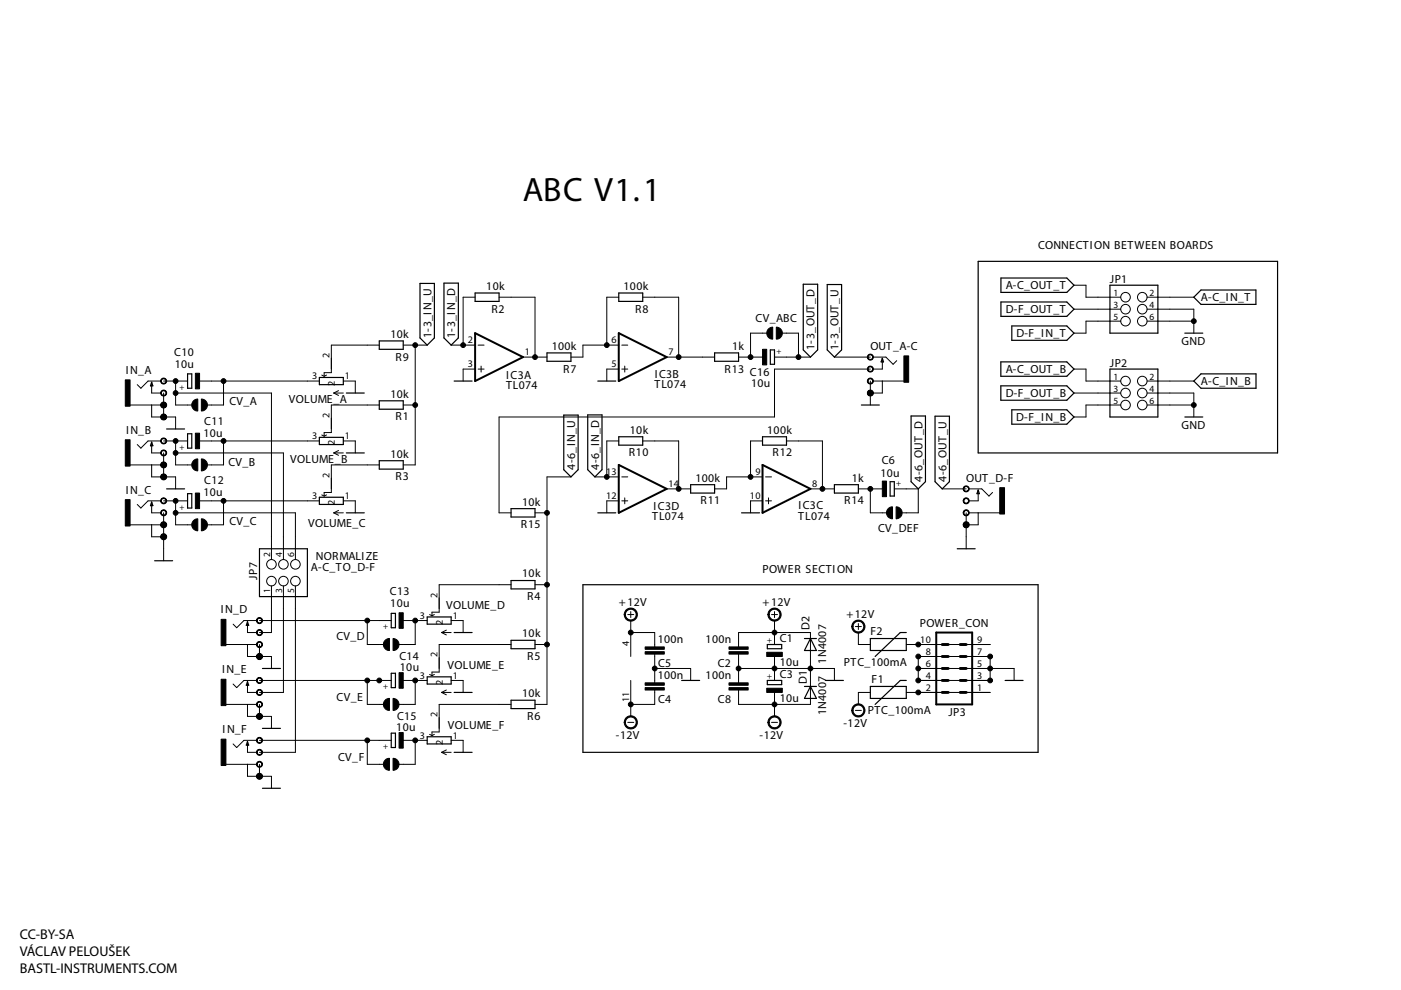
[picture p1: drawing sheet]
<svg xmlns="http://www.w3.org/2000/svg" width="297mm" height="210mm" viewBox="0 0 297 210" stroke-linecap="round" stroke-linejoin="round" font-family="sans-serif">
<!-- layer: Vrstva 1 -->
<g fill="none" stroke="#000" stroke-width=".25">
<path d="M207.4 55.4h63.5v40.6h-63.5zM212.2 58.9h14l1.5 1.6-1.5 1.5h-14zM39.8 79.3h.9v3h-.9zM80.4 72.3h5.1v1.8h-5.1zM89 60.1h3.1v11.5l-1.5 1.6-1.6-1.6zM94.1 60h3.1v11.6l-1.5 1.6-1.6-1.6zM100.7 62.1h5.1v1.8h-5.1zM116 74.8h5.1v1.8h-5.1zM131.2 62.1h5.1v1.8h-5.1zM151.5 74.8h5.1v1.8h-5.1zM163.3 74.2h.9v3h-.9zM170.3 60.3h3.1v13.9l-1.6 1.5-1.5-1.5z"/>
<path d="M175.4 60.3h3v13.9l-1.5 1.5-1.5-1.5zM187.1 76l.2 .7h-.5zM212.2 76.7h14l1.5 1.6-1.5 1.5h-14zM212.2 64h14l1.5 1.6-1.5 1.5h-14zM214.5 69.1h11.7l1.5 1.5-1.5 1.6h-11.7zM235.3 60.5h10.2v10.1h-10.2zM235.3 78.3h10.2v10.1h-10.2zM251.2 70.6h3.8M253.1 63l1.5-1.5h11.7v3h-11.7zM32.2 81l.2 .8h-.5zM32.2 93.7l.2 .8h-.5zM35.3 91h3.8"/>
<path d="M39.8 92h.9v3h-.9zM67.7 80h5.1v1.6h-5.1zM67.7 92.7h5.1v1.6h-5.1zM73.4 96h3.8M73.4 83.3h3.8M80.4 85h5.1v1.8h-5.1zM80.4 97.7h5.1v1.8h-5.1zM96.3 80.8h3.8M119.5 88h3.1v11.6l-1.5 1.5-1.6-1.5zM124.6 88h3v11.6l-1.5 1.5-1.5-1.5zM126.7 80.8h3.9M131.2 92.6h5.1v1.8h-5.1z"/>
<path d="M161.7 92.6h5.1v1.8h-5.1zM182.6 85.9h3.8M193.2 88.2h3v13.9l-1.5 1.6-1.5-1.6zM198.2 88.2h3.1v13.9l-1.5 1.6-1.6-1.6zM212.2 81.8h14l1.5 1.5-1.5 1.6h-14zM214.5 86.9h11.7l1.5 1.5-1.5 1.5h-11.7zM251.2 88.4h3.8M253.1 80.8l1.5-1.5h11.7v3h-11.7zM32.2 106.4l.2 .8h-.5zM32.8 118.9h3.8M35.3 103.7h3.8M39.8 104.7h.9v3h-.9z"/>
<path d="M55 116.4h10.2v10.1h-10.2zM67.7 105.4h5.1v1.6h-5.1zM73.4 108.7h3.8M108.4 107.8h5v1.8h-5zM126.7 108.7h3.9M146.4 102.8h5.1v1.7h-5.1zM157.2 108.7h3.8M176.9 102.8h5.1v1.7h-5.1zM188.7 102.1h.9v3.1h-.9zM202.9 116.4h3.9M207.4 103.9l.2 .8h-.5zM52.5 131.8l.2 .8h-.5z"/>
<path d="M83 130h.8v3.1h-.8zM90.6 130.8h5.1v1.5h-5.1zM96.3 134.1h3.8M108.4 135.8h5v1.7h-5zM108.4 123.1h5v1.8h-5zM123.6 124h96.5v35.5h-96.5zM162.7 136.7h3v.8h-3zM170.6 135.4h2.5M171.8 135.4l1.3 2.5h-2.5zM184.5 135.4h7.7v2.5h-7.7zM192.2 134.1h-1.3l-5.4 5.1M52.5 144.5l.2 .8h-.5z"/>
<path d="M52.5 157.2l.2 .8h-.5zM55.6 141.7h3.9M55.6 154.4h3.9M83 142.7h.8v3.1h-.8zM83 155.4h.8v3.1h-.8zM90.6 143.5h5.1v1.5h-5.1zM90.6 156.2h5.1v1.5h-5.1zM96.3 159.5h3.8M96.3 146.8h3.8M108.4 148.5h5v1.7h-5zM144.5 144.3h3.8M162.7 144.3h3v.9h-3z"/>
<path d="M170.6 145.5h2.5M171.8 145.5l1.3 2.6h-2.5zM175 144.3h3.8M184.5 145.5h7.7v2.6h-7.7zM192.2 144.3h-1.3l-5.4 5.1M213.1 144.3h3.8M55.6 167.1h3.9"/>
</g>
<g fill="none" stroke="#000" stroke-width=".21">
<path d="M68.2 79.5l.5 .3M69.2 79.5l-.5 .3M80.4 73.2h-10.1v5.8h-1.6v.8M85.5 73.2h5.1M88 73.2v25.4h-2.5M95.7 73.2h5M100.7 63h-2.5v10.2M100.7 78.3h-2.5v2.5M101.4 73.2h1.2M101.4 78.3h1.2M102 77.6v1.3M105.8 63h7.6v12.7"/>
<path d="M110.9 75.7h5.1M131.2 73.2h-7.6v2.5h-2.5M131.2 63h-2.5v10.2M131.2 78.3h-2.5v2.5M131.8 73.2h1.3M131.8 78.3h1.3M132.5 77.6v1.3M136.3 63h7.6v12.7M141.4 75.7h10.1M156.6 75.7h5.1M162.6 70.6h-3.5v5.1M162.9 69.8l.9-.4v2.5a1.27 1.27 0 0 1-1.1-.7 1.27 1.27 0 0 1 .2-1.4z"/>
<path d="M164.2 75.7h7.6M164.6 69.4a1.27 1.27 0 0 1 1.3 1.2 1.27 1.27 0 0 1-1.3 1.3zM165.9 70.6h3.4v5.1M176.9 75.7h7.6M184.1 75.3a.64 .64 0 0 1 1 .1 .64 .64 0 0 1-.4 .9 .64 .64 0 0 1-.8-.6h.1a.5 .5 0 0 1 .8-.4 .5 .5 0 0 1 .1 .8 .5 .5 0 0 1-.8-.2l-.1-.2h-.1zM184.1 77.8a.64 .64 0 0 1 1 .1 .64 .64 0 0 1-.4 1 .64 .64 0 0 1-.8-.6h.1a.5 .5 0 0 1 .8-.4 .5 .5 0 0 1 .1 .8 .5 .5 0 0 1-.8-.3l-.1-.1h-.1zM184.5 78.3h-20.3v10.1h-58.4v20.3h2.6M185.1 75.7h2.7l1.6 1.5 .7-.7M187.1 76v2.3h-2M227.7 78.3h2.6v2.5h7.3M227.7 60.5h2.6v2.5h7.3M227.7 65.6h9.9"/>
<path d="M237.6 68.1h-7.3v2.5h-2.6M243.2 63h9.9M243.2 65.6h9.9v5M243.2 68.1h9.9M27.6 85.9h6.5M27.6 98.6h6.5M32.2 81v2.3h1.9M32.2 85.9v2.5h1.9M32.2 93.7v2.3h1.9M32.2 98.6v2.5h1.9M34.1 80.8h-2.7l-1.5 1.5-.8-.7M34.1 93.5h-2.7l-1.5 1.5-.8-.7"/>
<path d="M34.2 80.4a.64 .64 0 0 1 1 .1 .64 .64 0 0 1-.3 .9 .64 .64 0 0 1-.8-.6h.1a.5 .5 0 0 1 .7-.4 .5 .5 0 0 1 .1 .8 .5 .5 0 0 1-.8-.2v-.2h-.1zM34.2 82.9a.64 .64 0 0 1 1 .1 .64 .64 0 0 1-.3 1 .64 .64 0 0 1-.8-.7h.1a.5 .5 0 0 1 .7-.4 .5 .5 0 0 1 .1 .9 .5 .5 0 0 1-.8-.3v-.2h-.1zM34.2 85.4a.64 .64 0 0 1 1 .2 .64 .64 0 0 1-.3 .9 .64 .64 0 0 1-.8-.6h.1a.49 .49 0 0 1 .7-.4 .49 .49 0 0 1 .1 .8 .49 .49 0 0 1-.8-.3l-.1-.1zM34.2 88a.64 .64 0 0 1 1 .1 .64 .64 0 0 1-.3 .9 .64 .64 0 0 1-.8-.6h.1a.49 .49 0 0 1 .7-.4 .49 .49 0 0 1 .1 .8 .49 .49 0 0 1-.8-.2l-.1-.2zM34.2 93a.64 .64 0 0 1 1 .1 .64 .64 0 0 1-.3 1 .64 .64 0 0 1-.8-.6h.1a.49 .49 0 0 1 .7-.4 .49 .49 0 0 1 .1 .8 .49 .49 0 0 1-.8-.2l-.1-.2zM34.2 95.6a.64 .64 0 0 1 1 .1 .64 .64 0 0 1-.3 .9 .64 .64 0 0 1-.8-.6h.1a.49 .49 0 0 1 .7-.4 .49 .49 0 0 1 .1 .8 .49 .49 0 0 1-.8-.2l-.1-.2zM34.2 98.1a.64 .64 0 0 1 1 .1 .64 .64 0 0 1-.3 1 .64 .64 0 0 1-.8-.6h.1a.49 .49 0 0 1 .7-.4 .49 .49 0 0 1 .1 .8 .49 .49 0 0 1-.8-.3l-.1-.1zM34.7 80.8h5.1M34.7 83.3v5.1h2.5v2.6M34.7 93.5h5.1M34.7 96v5.1h2.5v2.6M37.2 83.3h20.4v35.3"/>
<path d="M37.2 80.8v5.1h3.5M37.2 93.5v5.1h3.5M37.2 96h22.9v22.6M41 85l.9-.4v2.5a1.27 1.27 0 0 1-1.1-.7 1.27 1.27 0 0 1 .2-1.4zM41 97.7l.5-.3 .4-.1v2.5a1.27 1.27 0 0 1-1.1-.7 1.27 1.27 0 0 1 .2-1.4zM42.3 80.8h25.4M42.3 93.5h25.4M42.7 84.6a1.27 1.27 0 0 1 1.3 1.3 1.27 1.27 0 0 1-1.3 1.2zM42.7 97.3a1.27 1.27 0 0 1 1.3 1.3 1.27 1.27 0 0 1-1.3 1.2zM47.4 80.8v5.1h-3.4M47.4 93.5v5.1h-3.4M68.2 92.2l.5 .3"/>
<path d="M69.2 92.2l-.5 .3M70.8 83.3h2M70.8 96h2M70.8 83.3l1 .5M70.8 96l1 .5M71.8 82.8l-1 .5M71.8 95.5l-1 .5M72.8 80.8h2.5v2.5M72.8 93.5h2.5v2.5M80.4 85.9h-10.1v5.8h-1.6v.8M80.4 98.6h-10.1v5.8h-1.6v.8M85.5 85.9h2.5"/>
<path d="M131.2 93.5h-2.5v7.6M136.3 93.5h7.6v10.2M161.7 93.5h-2.6v7.6M166.8 93.5h7.6v10.2M184.1 80.4a.64 .64 0 0 1 1 .1 .64 .64 0 0 1-.4 .9 .64 .64 0 0 1-.8-.6h.1a.5 .5 0 0 1 .8-.4 .5 .5 0 0 1 .1 .8 .5 .5 0 0 1-.8-.2l-.1-.2h-.1zM184.1 82.9a.64 .64 0 0 1 1 .1 .64 .64 0 0 1-.4 1 .64 .64 0 0 1-.8-.7h.1a.5 .5 0 0 1 .8-.4 .5 .5 0 0 1 .1 .9 .5 .5 0 0 1-.8-.3l-.1-.2h-.1zM184.5 80.8v5.1M185.1 80.8h6.5M187.1 80.8v2.5h-1.9M227.7 83.3h9.9M237.6 85.9h-7.3v2.5h-2.6M243.2 80.8h9.9"/>
<path d="M243.2 83.3h9.9v5.1M243.2 85.9h9.9M27.6 111.3h6.5M32.2 106.4v2.3h1.9M32.2 111.3v2.5h1.9M34.1 106.2h-2.7l-1.5 1.5-.8-.7M34.2 100.7a.64 .64 0 0 1 1 .1 .64 .64 0 0 1-.3 .9 .64 .64 0 0 1-.8-.6h.1a.49 .49 0 0 1 .7-.4 .49 .49 0 0 1 .1 .8 .49 .49 0 0 1-.8-.2l-.1-.2zM34.2 105.7a.64 .64 0 0 1 1 .1 .64 .64 0 0 1-.3 1 .64 .64 0 0 1-.8-.6h.1a.49 .49 0 0 1 .7-.4 .49 .49 0 0 1 .1 .8 .49 .49 0 0 1-.8-.2l-.1-.2zM34.2 108.3a.64 .64 0 0 1 1 .1 .64 .64 0 0 1-.3 .9 .64 .64 0 0 1-.8-.6h.1a.5 .5 0 0 1 .7-.4 .5 .5 0 0 1 .1 .8 .5 .5 0 0 1-.8-.2l-.1-.2zM34.2 110.8a.64 .64 0 0 1 1 .1 .64 .64 0 0 1-.3 1 .64 .64 0 0 1-.8-.6h.1a.5 .5 0 0 1 .7-.4 .5 .5 0 0 1 .1 .8 .5 .5 0 0 1-.8-.3l-.1-.1zM34.2 113.4a.64 .64 0 0 1 1 .1 .64 .64 0 0 1-.3 .9 .64 .64 0 0 1-.8-.6h.1a.5 .5 0 0 1 .7-.4 .5 .5 0 0 1 .1 .8 .5 .5 0 0 1-.8-.2l-.1-.2zM34.7 106.2h5.1"/>
<path d="M34.7 108.7v10.2M37.2 108.7h25.4v9.9M37.2 106.2v5.1h3.5M41 110.4l.5-.3 .4-.1v2.5a1.27 1.27 0 0 1-1.1-.7 1.27 1.27 0 0 1 .2-1.4zM42.3 106.2h25.4M42.7 110a1.27 1.27 0 0 1 1.3 1.3 1.27 1.27 0 0 1-1.3 1.2zM47.4 106.2v5.1h-3.4M68.2 104.9l.5 .3M69.2 104.9l-.5 .3M70.8 108.7h2M70.8 108.7l1 .5M71.8 108.2l-1 .5"/>
<path d="M72.8 106.2h2.5v2.5M113.4 108.7h2.6M121.1 101.1h-5.1v48.3h-2.6M126.1 101.1h5.1M131.2 106.2h-2.5v2.5M131.8 101.1h1.3M131.8 106.2h1.3M132.5 105.6v1.2M141.4 103.7h5M161.7 101.1h-7.6v2.6h-2.6M161.7 106.2h-2.6v2.5M162.3 101.1h1.3"/>
<path d="M162.3 106.2h1.3M162.9 105.6v1.2M171.8 103.7h5.1M182 103.7h5.1M184.5 103.7v5h3.5M188.3 107.9l.5-.4h.4v2.5a1.27 1.27 0 0 1-1.1-.7 1.27 1.27 0 0 1 .2-1.4zM189.6 103.7h5.1v5h-3.4M190 107.5a1.27 1.27 0 0 1 1.3 1.2 1.27 1.27 0 0 1-1.3 1.3zM199.8 103.7h5.1M204.4 103.2a.64 .64 0 0 1 1 .1 .64 .64 0 0 1-.3 .9 .64 .64 0 0 1-.9-.5h.2a.49 .49 0 0 1 .7-.5 .49 .49 0 0 1 .1 .9 .49 .49 0 0 1-.8-.3l-.2-.1zM204.4 105.7a.64 .64 0 0 1 1 .1 .64 .64 0 0 1-.3 1 .64 .64 0 0 1-.9-.6h.2a.49 .49 0 0 1 .7-.4 .49 .49 0 0 1 .1 .8 .49 .49 0 0 1-.8-.2l-.2-.2zM204.4 108.3a.64 .64 0 0 1 1 0 .64 .64 0 0 1-.3 1 .64 .64 0 0 1-.9-.6h.2a.5 .5 0 0 1 .7-.4 .5 .5 0 0 1 .1 .8 .5 .5 0 0 1-.8-.2l-.2-.2z"/>
<path d="M204.4 110.8a.64 .64 0 0 1 1 .1 .64 .64 0 0 1-.3 .9 .64 .64 0 0 1-.9-.5h.2a.5 .5 0 0 1 .7-.4 .5 .5 0 0 1 .1 .8 .5 .5 0 0 1-.8-.3l-.2-.1zM204.9 108.7v7.7M205.4 108.7h6.6M205.4 103.7h2.8l1.5 1.5 .7-.8M207.4 103.9v2.3h-2M207.4 108.7v2.6h-1.9M47.9 136.7h6.5M52.5 131.8v2.3h1.9M52.5 136.7v2.5h1.9M54.4 131.6h-2.7l-1.5 1.5-.8-.8M54.5 131.1a.64 .64 0 0 1 1.1 .2 .64 .64 0 0 1-.4 .9 .64 .64 0 0 1-.8-.6h.1a.5 .5 0 0 1 .7-.4 .5 .5 0 0 1 .1 .8 .5 .5 0 0 1-.8-.2v-.2h-.1zM54.5 133.7a.64 .64 0 0 1 1.1 .1 .64 .64 0 0 1-.4 .9 .64 .64 0 0 1-.8-.6h.1a.5 .5 0 0 1 .7-.4 .5 .5 0 0 1 .1 .8 .5 .5 0 0 1-.8-.2v-.2h-.1z"/>
<path d="M54.5 136.2a.64 .64 0 0 1 1.1 .1 .64 .64 0 0 1-.4 1 .64 .64 0 0 1-.8-.6h.1a.5 .5 0 0 1 .7-.4 .5 .5 0 0 1 .1 .8 .5 .5 0 0 1-.8-.3v-.1h-.1zM54.5 138.8a.64 .64 0 0 1 1.1 .1 .64 .64 0 0 1-.4 .9 .64 .64 0 0 1-.8-.6h.1a.5 .5 0 0 1 .7-.4 .5 .5 0 0 1 .1 .8 .5 .5 0 0 1-.8-.2v-.2h-.1zM55 131.6h28M55 136.7v2.5h2.6v2.5M57.6 124.2v9.9h-2.6M60.1 124.2v22.6h-5.1M62.6 124.2v35.3h-7.6M77.9 131.6v5.1h3.4M81.6 135.8l.5-.3 .5-.1v2.5a1.26 1.26 0 0 1-1.2-.7 1.26 1.26 0 0 1 .2-1.4zM83.3 135.4a1.27 1.27 0 0 1 1.3 1.3 1.27 1.27 0 0 1-1.3 1.2zM85.5 131.6h5.1M88 131.6v5.1h-3.4"/>
<path d="M91.1 130.3l.5 .3M92.1 130.3l-.5 .3M93.6 134.1l1 .5M93.6 134.1h2.1M94.6 133.6l-1 .5M95.7 131.6h2.5v2.5M108.4 136.7h-15.3v5.8h-1.5v.8M108.4 124h-15.3v5.8h-1.5v.8M113.4 136.7h2.6M113.4 124h2.6M132.7 129.3a1.4 1.4 0 0 1 2.2 .3 1.4 1.4 0 0 1-.8 2.1 1.4 1.4 0 0 1-1.8-1.4h.3a1.15 1.15 0 0 1 1.6-1.1 1.15 1.15 0 0 1 .3 2 1.15 1.15 0 0 1-1.9-.6v-.3h-.3zM133.1 130.3h1.3"/>
<path d="M133.7 129.7v1.2M133.7 131.6v7.6M133.7 134.1h5.1v3.1M138.8 138.7v6.1M156.6 137.2v-3.1h15.2v15.3h-15.2v-3.1M156.6 138.7v6.1M163.2 129.3a1.4 1.4 0 0 1 2.2 .3 1.4 1.4 0 0 1-.8 2.1 1.4 1.4 0 0 1-1.8-1.4h.3a1.15 1.15 0 0 1 1.6-1.1 1.15 1.15 0 0 1 .3 2 1.15 1.15 0 0 1-1.9-.6v-.3h-.3zM163.6 130.3h1.2M164.2 129.7v1.2M164.2 131.6v5.1M164.2 139.2v5.1M181 131.9a1.4 1.4 0 0 1 2.2 .2 1.4 1.4 0 0 1-.8 2.1 1.4 1.4 0 0 1-1.8-1.4h.2a1.15 1.15 0 0 1 1.7-1 1.15 1.15 0 0 1 .2 1.9 1.15 1.15 0 0 1-1.8-.6l-.1-.3h-.2z"/>
<path d="M181.4 132.8h1.2M182 132.2v1.3M182 134.1v2.6h2.5M192.2 136.7h17.7M194.7 139.2h15.2v5.1h-15.2zM47.9 149.4h6.5M52.5 144.5v2.3h1.9M52.5 149.4v2.5h1.9M52.5 157.2v2.3h1.9M54.4 144.3h-2.7l-1.5 1.5-.8-.8M54.4 157h-2.7l-1.5 1.5-.8-.8M54.5 143.8a.64 .64 0 0 1 1.1 .2 .64 .64 0 0 1-.4 .9 .64 .64 0 0 1-.8-.6h.1a.5 .5 0 0 1 .7-.4 .5 .5 0 0 1 .1 .8 .5 .5 0 0 1-.8-.2v-.2h-.1z"/>
<path d="M54.5 146.4a.64 .64 0 0 1 1.1 .1 .64 .64 0 0 1-.4 .9 .64 .64 0 0 1-.8-.6h.1a.5 .5 0 0 1 .7-.4 .5 .5 0 0 1 .1 .8 .5 .5 0 0 1-.8-.2v-.2h-.1zM54.5 148.9a.64 .64 0 0 1 1.1 .1 .64 .64 0 0 1-.4 1 .64 .64 0 0 1-.8-.6h.1a.5 .5 0 0 1 .7-.4 .5 .5 0 0 1 .1 .8 .5 .5 0 0 1-.8-.3v-.1h-.1zM54.5 151.5a.64 .64 0 0 1 1.1 .1 .64 .64 0 0 1-.4 .9 .64 .64 0 0 1-.8-.6h.1a.49 .49 0 0 1 .7-.4 .49 .49 0 0 1 .1 .8 .49 .49 0 0 1-.8-.2l-.1-.2zM54.5 156.5a.64 .64 0 0 1 1.1 .2 .64 .64 0 0 1-.4 .9 .64 .64 0 0 1-.8-.6h.1a.49 .49 0 0 1 .7-.4 .49 .49 0 0 1 .1 .8 .49 .49 0 0 1-.8-.3l-.1-.1zM54.5 159.1a.64 .64 0 0 1 1.1 .1 .64 .64 0 0 1-.4 .9 .64 .64 0 0 1-.8-.6h.1a.49 .49 0 0 1 .7-.4 .49 .49 0 0 1 .1 .8 .49 .49 0 0 1-.8-.2l-.1-.2zM55 144.3h28M55 149.4v2.5h2.6v2.5M55 157h28M77.9 144.3v5.1h3.4M77.9 157v5.1h3.4M81.6 148.5l.5-.3 .5-.1v2.5a1.26 1.26 0 0 1-1.2-.7 1.26 1.26 0 0 1 .2-1.4zM83.3 148.1a1.27 1.27 0 0 1 1.3 1.3 1.27 1.27 0 0 1-1.3 1.2z"/>
<path d="M85.5 144.3h5.1M85.5 157h5.1M88 144.3v5.1h-3.4M88 157v5.1h-3.4M91.1 143l.5 .3M91.1 155.7l.5 .3M92.1 143l-.5 .3M92.1 155.7l-.5 .3M93.6 146.8l1 .5M93.6 159.5l1 .5M93.6 146.8h2.1M93.6 159.5h2.1"/>
<path d="M94.6 146.3l-1 .5M94.6 159l-1 .5M95.7 144.3h2.5v2.5M95.7 157h2.5v2.5M108.4 149.4h-15.3v5.8h-1.5v.8M132.7 152.2a1.4 1.4 0 0 1 2.2 .2 1.4 1.4 0 0 1-.8 2.1 1.4 1.4 0 0 1-1.8-1.3h.3a1.15 1.15 0 0 1 1.6-1.1 1.15 1.15 0 0 1 .3 1.9 1.15 1.15 0 0 1-1.9-.5v-.3h-.3zM133.1 153.2h1.3M133.7 144.3v7.6M138.8 141.7h7.6v2.6M138.8 146.3v3.1h-5.1M156.6 141.7h20.3v2.6M163.2 152.2a1.4 1.4 0 0 1 2.2 .2 1.4 1.4 0 0 1-.8 2.1 1.4 1.4 0 0 1-1.8-1.3h.3a1.15 1.15 0 0 1 1.6-1.1 1.15 1.15 0 0 1 .3 1.9 1.15 1.15 0 0 1-1.9-.5v-.3h-.3z"/>
<path d="M163.6 153.2h1.2M164.2 146.8v5.1M181 149.7a1.39 1.39 0 0 1 2.2 .2 1.39 1.39 0 0 1-.8 2.1 1.39 1.39 0 0 1-1.8-1.4h.2a1.15 1.15 0 0 1 1.7-1 1.15 1.15 0 0 1 .2 1.9 1.15 1.15 0 0 1-1.8-.6l-.1-.3h-.2zM181.4 150.6h1.2M184.5 146.8h-2.5v2.6M192.2 146.8h17.7M194.7 141.7h20.3v2.6M47.9 162.1h6.5M52.5 162.1v2.5h1.9M54.5 161.6a.64 .64 0 0 1 1.1 .1 .64 .64 0 0 1-.4 1 .64 .64 0 0 1-.8-.6h.1a.49 .49 0 0 1 .7-.5 .49 .49 0 0 1 .1 .9 .49 .49 0 0 1-.8-.3l-.1-.1zM54.5 164.1a.64 .64 0 0 1 1.1 .1 .64 .64 0 0 1-.4 1 .64 .64 0 0 1-.8-.6h.1a.49 .49 0 0 1 .7-.4 .49 .49 0 0 1 .1 .8 .49 .49 0 0 1-.8-.2l-.1-.2zM55 162.1v2.5h2.6v2.5"/>
<path d="M81.6 161.2l.5-.4h.5v2.5a1.26 1.26 0 0 1-1.2-.7 1.26 1.26 0 0 1 .2-1.4zM83.3 160.8a1.27 1.27 0 0 1 1.3 1.3 1.27 1.27 0 0 1-1.3 1.2z"/>
<circle cx="88" cy="73.2" r=".51"/>
<circle cx="98.2" cy="73.2" r=".51"/>
<circle cx="113.4" cy="75.7" r=".51"/>
<circle cx="128.7" cy="73.2" r=".51"/>
<circle cx="143.9" cy="75.7" r=".51"/>
<circle cx="159.1" cy="75.7" r=".51"/>
<circle cx="169.3" cy="75.7" r=".51"/>
<circle cx="238.6" cy="65.6" r="1.02"/>
<circle cx="238.6" cy="63" r="1.02"/>
<circle cx="238.6" cy="68.1" r="1.02"/>
<circle cx="242.2" cy="65.6" r="1.02"/>
<circle cx="242.2" cy="68.1" r="1.02"/>
<circle cx="242.2" cy="63" r="1.02"/>
<circle cx="253.1" cy="68.1" r=".51"/>
<circle cx="34.7" cy="98.6" r=".51"/>
<circle cx="34.7" cy="88.4" r=".51"/>
<circle cx="34.7" cy="85.9" r=".51"/>
<circle cx="37.2" cy="96" r=".51"/>
<circle cx="37.2" cy="93.5" r=".51"/>
<circle cx="37.2" cy="80.8" r=".51"/>
<circle cx="37.2" cy="83.3" r=".51"/>
<circle cx="47.4" cy="93.5" r=".51"/>
<circle cx="47.4" cy="80.8" r=".51"/>
<circle cx="88" cy="85.9" r=".51"/>
<circle cx="184.5" cy="83.3" r=".51"/>
<circle cx="238.6" cy="80.8" r="1.02"/>
<circle cx="238.6" cy="85.9" r="1.02"/>
<circle cx="238.6" cy="83.3" r="1.02"/>
<circle cx="242.2" cy="85.9" r="1.02"/>
<circle cx="242.2" cy="80.8" r="1.02"/>
<circle cx="242.2" cy="83.3" r="1.02"/>
<circle cx="253.1" cy="85.9" r=".51"/>
<circle cx="34.7" cy="113.8" r=".51"/>
<circle cx="34.7" cy="101.1" r=".51"/>
<circle cx="34.7" cy="111.3" r=".51"/>
<circle cx="37.2" cy="106.2" r=".51"/>
<circle cx="37.2" cy="108.7" r=".51"/>
<circle cx="47.4" cy="106.2" r=".51"/>
<circle cx="57.6" cy="119.7" r="1.02"/>
<circle cx="60.1" cy="119.7" r="1.02"/>
<circle cx="62.6" cy="119.7" r="1.02"/>
<circle cx="116" cy="108.7" r=".51"/>
<circle cx="128.7" cy="101.1" r=".51"/>
<circle cx="143.9" cy="103.7" r=".51"/>
<circle cx="159.1" cy="101.1" r=".51"/>
<circle cx="174.4" cy="103.7" r=".51"/>
<circle cx="184.5" cy="103.7" r=".51"/>
<circle cx="204.9" cy="111.3" r=".51"/>
<circle cx="55" cy="139.2" r=".51"/>
<circle cx="57.6" cy="123.2" r="1.02"/>
<circle cx="60.1" cy="123.2" r="1.02"/>
<circle cx="62.6" cy="123.2" r="1.02"/>
<circle cx="77.9" cy="131.6" r=".51"/>
<circle cx="88" cy="131.6" r=".51"/>
<circle cx="116" cy="124" r=".51"/>
<circle cx="116" cy="136.7" r=".51"/>
<circle cx="133.7" cy="134.1" r=".51"/>
<circle cx="164.2" cy="134.1" r=".51"/>
<circle cx="194.7" cy="139.2" r=".51"/>
<circle cx="194.7" cy="136.7" r=".51"/>
<circle cx="209.9" cy="139.2" r=".51"/>
<circle cx="55" cy="151.9" r=".51"/>
<circle cx="77.9" cy="144.3" r=".51"/>
<circle cx="77.9" cy="157" r=".51"/>
<circle cx="80.4" cy="144.3" r=".51"/>
<circle cx="88" cy="144.3" r=".51"/>
<circle cx="88" cy="157" r=".51"/>
<circle cx="133.7" cy="149.4" r=".51"/>
<circle cx="138.8" cy="141.7" r=".51"/>
<circle cx="156.6" cy="141.7" r=".51"/>
<circle cx="164.2" cy="141.7" r=".51"/>
<circle cx="164.2" cy="149.4" r=".51"/>
<circle cx="171.8" cy="141.7" r=".51"/>
<circle cx="194.7" cy="144.3" r=".51"/>
<circle cx="194.7" cy="141.7" r=".51"/>
<circle cx="194.7" cy="146.8" r=".51"/>
<circle cx="209.9" cy="144.3" r=".51"/>
<circle cx="209.9" cy="141.7" r=".51"/>
<circle cx="55" cy="164.6" r=".51"/>
</g>
<g fill="#000" stroke="#000" stroke-width=".21">
<path d="M41.4 79.1h.9v3.3h-.9zM161.7 74.1h.9v3.3h-.9zM191.6 75.5h1.1v5.5h-1.1zM26.6 80.5h1v5.6h-1zM26.6 93.2h1v5.6h-1zM41.4 91.8h.9v3.3h-.9zM26.6 105.9h1v5.6h-1zM41.4 104.5h.9v3.3h-.9zM187.1 102h.9v3.3h-.9zM212 103.4h1v5.6h-1zM46.9 131.3h1v5.6h-1zM84.6 129.9h.9v3.3h-.9z"/>
<path d="M136.8 137.2h4v.5h-4zM136.8 138.2h4v.5h-4zM154.6 137.2h4v.5h-4zM154.6 138.2h4v.5h-4zM162.6 138.3h3.3v.9h-3.3zM46.9 144h1v5.6h-1zM46.9 156.7h1v5.6h-1zM84.6 142.6h.9v3.3h-.9zM84.6 155.3h.9v3.3h-.9zM136.8 144.8h4v.5h-4zM136.8 145.8h4v.5h-4zM154.6 144.8h4v.5h-4z"/>
<path d="M154.6 145.8h4v.5h-4zM162.6 145.9h3.3v.9h-3.3z"/>
</g>
<g fill="#000">
<path d="M162.9 69.8l.9-.4v2.5a1.27 1.27 0 0 1-1.1-.7 1.27 1.27 0 0 1 .2-1.4z" fill-rule="evenodd"/>
<path d="M164.6 69.4a1.27 1.27 0 0 1 1.3 1.2 1.27 1.27 0 0 1-1.3 1.3z" fill-rule="evenodd"/>
<path d="M184.1 75.3a.64 .64 0 0 1 1 .1 .64 .64 0 0 1-.4 .9 .64 .64 0 0 1-.8-.6h.1a.5 .5 0 0 1 .8-.4 .5 .5 0 0 1 .1 .8 .5 .5 0 0 1-.8-.2l-.1-.2h-.1z" fill-rule="evenodd"/>
<path d="M184.1 77.8a.64 .64 0 0 1 1 .1 .64 .64 0 0 1-.4 1 .64 .64 0 0 1-.8-.6h.1a.5 .5 0 0 1 .8-.4 .5 .5 0 0 1 .1 .8 .5 .5 0 0 1-.8-.3l-.1-.1h-.1z" fill-rule="evenodd"/>
<path d="M34.2 80.4a.64 .64 0 0 1 1 .1 .64 .64 0 0 1-.3 .9 .64 .64 0 0 1-.8-.6h.1a.5 .5 0 0 1 .7-.4 .5 .5 0 0 1 .1 .8 .5 .5 0 0 1-.8-.2v-.2h-.1z" fill-rule="evenodd"/>
<path d="M34.2 82.9a.64 .64 0 0 1 1 .1 .64 .64 0 0 1-.3 1 .64 .64 0 0 1-.8-.7h.1a.5 .5 0 0 1 .7-.4 .5 .5 0 0 1 .1 .9 .5 .5 0 0 1-.8-.3v-.2h-.1z" fill-rule="evenodd"/>
<path d="M34.2 85.4a.64 .64 0 0 1 1 .2 .64 .64 0 0 1-.3 .9 .64 .64 0 0 1-.8-.6h.1a.49 .49 0 0 1 .7-.4 .49 .49 0 0 1 .1 .8 .49 .49 0 0 1-.8-.3l-.1-.1z" fill-rule="evenodd"/>
<path d="M34.2 88a.64 .64 0 0 1 1 .1 .64 .64 0 0 1-.3 .9 .64 .64 0 0 1-.8-.6h.1a.49 .49 0 0 1 .7-.4 .49 .49 0 0 1 .1 .8 .49 .49 0 0 1-.8-.2l-.1-.2z" fill-rule="evenodd"/>
<path d="M34.2 93a.64 .64 0 0 1 1 .1 .64 .64 0 0 1-.3 1 .64 .64 0 0 1-.8-.6h.1a.49 .49 0 0 1 .7-.4 .49 .49 0 0 1 .1 .8 .49 .49 0 0 1-.8-.2l-.1-.2z" fill-rule="evenodd"/>
<path d="M34.2 95.6a.64 .64 0 0 1 1 .1 .64 .64 0 0 1-.3 .9 .64 .64 0 0 1-.8-.6h.1a.49 .49 0 0 1 .7-.4 .49 .49 0 0 1 .1 .8 .49 .49 0 0 1-.8-.2l-.1-.2z" fill-rule="evenodd"/>
<path d="M34.2 98.1a.64 .64 0 0 1 1 .1 .64 .64 0 0 1-.3 1 .64 .64 0 0 1-.8-.6h.1a.49 .49 0 0 1 .7-.4 .49 .49 0 0 1 .1 .8 .49 .49 0 0 1-.8-.3l-.1-.1z" fill-rule="evenodd"/>
<path d="M41 85l.9-.4v2.5a1.27 1.27 0 0 1-1.1-.7 1.27 1.27 0 0 1 .2-1.4z" fill-rule="evenodd"/>
<path d="M41 97.7l.5-.3 .4-.1v2.5a1.27 1.27 0 0 1-1.1-.7 1.27 1.27 0 0 1 .2-1.4z" fill-rule="evenodd"/>
<path d="M42.7 84.6a1.27 1.27 0 0 1 1.3 1.3 1.27 1.27 0 0 1-1.3 1.2z" fill-rule="evenodd"/>
<path d="M42.7 97.3a1.27 1.27 0 0 1 1.3 1.3 1.27 1.27 0 0 1-1.3 1.2z" fill-rule="evenodd"/>
<path d="M184.1 80.4a.64 .64 0 0 1 1 .1 .64 .64 0 0 1-.4 .9 .64 .64 0 0 1-.8-.6h.1a.5 .5 0 0 1 .8-.4 .5 .5 0 0 1 .1 .8 .5 .5 0 0 1-.8-.2l-.1-.2h-.1z" fill-rule="evenodd"/>
<path d="M184.1 82.9a.64 .64 0 0 1 1 .1 .64 .64 0 0 1-.4 1 .64 .64 0 0 1-.8-.7h.1a.5 .5 0 0 1 .8-.4 .5 .5 0 0 1 .1 .9 .5 .5 0 0 1-.8-.3l-.1-.2h-.1z" fill-rule="evenodd"/>
<path d="M34.2 100.7a.64 .64 0 0 1 1 .1 .64 .64 0 0 1-.3 .9 .64 .64 0 0 1-.8-.6h.1a.49 .49 0 0 1 .7-.4 .49 .49 0 0 1 .1 .8 .49 .49 0 0 1-.8-.2l-.1-.2z" fill-rule="evenodd"/>
<path d="M34.2 105.7a.64 .64 0 0 1 1 .1 .64 .64 0 0 1-.3 1 .64 .64 0 0 1-.8-.6h.1a.49 .49 0 0 1 .7-.4 .49 .49 0 0 1 .1 .8 .49 .49 0 0 1-.8-.2l-.1-.2z" fill-rule="evenodd"/>
<path d="M34.2 108.3a.64 .64 0 0 1 1 .1 .64 .64 0 0 1-.3 .9 .64 .64 0 0 1-.8-.6h.1a.5 .5 0 0 1 .7-.4 .5 .5 0 0 1 .1 .8 .5 .5 0 0 1-.8-.2l-.1-.2z" fill-rule="evenodd"/>
<path d="M34.2 110.8a.64 .64 0 0 1 1 .1 .64 .64 0 0 1-.3 1 .64 .64 0 0 1-.8-.6h.1a.5 .5 0 0 1 .7-.4 .5 .5 0 0 1 .1 .8 .5 .5 0 0 1-.8-.3l-.1-.1z" fill-rule="evenodd"/>
<path d="M34.2 113.4a.64 .64 0 0 1 1 .1 .64 .64 0 0 1-.3 .9 .64 .64 0 0 1-.8-.6h.1a.5 .5 0 0 1 .7-.4 .5 .5 0 0 1 .1 .8 .5 .5 0 0 1-.8-.2l-.1-.2z" fill-rule="evenodd"/>
<path d="M41 110.4l.5-.3 .4-.1v2.5a1.27 1.27 0 0 1-1.1-.7 1.27 1.27 0 0 1 .2-1.4z" fill-rule="evenodd"/>
<path d="M42.7 110a1.27 1.27 0 0 1 1.3 1.3 1.27 1.27 0 0 1-1.3 1.2z" fill-rule="evenodd"/>
<path d="M188.3 107.9l.5-.4h.4v2.5a1.27 1.27 0 0 1-1.1-.7 1.27 1.27 0 0 1 .2-1.4z" fill-rule="evenodd"/>
<path d="M190 107.5a1.27 1.27 0 0 1 1.3 1.2 1.27 1.27 0 0 1-1.3 1.3z" fill-rule="evenodd"/>
<path d="M204.4 103.2a.64 .64 0 0 1 1 .1 .64 .64 0 0 1-.3 .9 .64 .64 0 0 1-.9-.5h.2a.49 .49 0 0 1 .7-.5 .49 .49 0 0 1 .1 .9 .49 .49 0 0 1-.8-.3l-.2-.1z" fill-rule="evenodd"/>
<path d="M204.4 105.7a.64 .64 0 0 1 1 .1 .64 .64 0 0 1-.3 1 .64 .64 0 0 1-.9-.6h.2a.49 .49 0 0 1 .7-.4 .49 .49 0 0 1 .1 .8 .49 .49 0 0 1-.8-.2l-.2-.2z" fill-rule="evenodd"/>
<path d="M204.4 108.3a.64 .64 0 0 1 1 0 .64 .64 0 0 1-.3 1 .64 .64 0 0 1-.9-.6h.2a.5 .5 0 0 1 .7-.4 .5 .5 0 0 1 .1 .8 .5 .5 0 0 1-.8-.2l-.2-.2z" fill-rule="evenodd"/>
<path d="M204.4 110.8a.64 .64 0 0 1 1 .1 .64 .64 0 0 1-.3 .9 .64 .64 0 0 1-.9-.5h.2a.5 .5 0 0 1 .7-.4 .5 .5 0 0 1 .1 .8 .5 .5 0 0 1-.8-.3l-.2-.1z" fill-rule="evenodd"/>
<path d="M54.5 131.1a.64 .64 0 0 1 1.1 .2 .64 .64 0 0 1-.4 .9 .64 .64 0 0 1-.8-.6h.1a.5 .5 0 0 1 .7-.4 .5 .5 0 0 1 .1 .8 .5 .5 0 0 1-.8-.2v-.2h-.1z" fill-rule="evenodd"/>
<path d="M54.5 133.7a.64 .64 0 0 1 1.1 .1 .64 .64 0 0 1-.4 .9 .64 .64 0 0 1-.8-.6h.1a.5 .5 0 0 1 .7-.4 .5 .5 0 0 1 .1 .8 .5 .5 0 0 1-.8-.2v-.2h-.1z" fill-rule="evenodd"/>
<path d="M54.5 136.2a.64 .64 0 0 1 1.1 .1 .64 .64 0 0 1-.4 1 .64 .64 0 0 1-.8-.6h.1a.5 .5 0 0 1 .7-.4 .5 .5 0 0 1 .1 .8 .5 .5 0 0 1-.8-.3v-.1h-.1z" fill-rule="evenodd"/>
<path d="M54.5 138.8a.64 .64 0 0 1 1.1 .1 .64 .64 0 0 1-.4 .9 .64 .64 0 0 1-.8-.6h.1a.5 .5 0 0 1 .7-.4 .5 .5 0 0 1 .1 .8 .5 .5 0 0 1-.8-.2v-.2h-.1z" fill-rule="evenodd"/>
<path d="M81.6 135.8l.5-.3 .5-.1v2.5a1.26 1.26 0 0 1-1.2-.7 1.26 1.26 0 0 1 .2-1.4z" fill-rule="evenodd"/>
<path d="M83.3 135.4a1.27 1.27 0 0 1 1.3 1.3 1.27 1.27 0 0 1-1.3 1.2z" fill-rule="evenodd"/>
<path d="M132.7 129.3a1.4 1.4 0 0 1 2.2 .3 1.4 1.4 0 0 1-.8 2.1 1.4 1.4 0 0 1-1.8-1.4h.3a1.15 1.15 0 0 1 1.6-1.1 1.15 1.15 0 0 1 .3 2 1.15 1.15 0 0 1-1.9-.6v-.3h-.3z" fill-rule="evenodd"/>
<path d="M163.2 129.3a1.4 1.4 0 0 1 2.2 .3 1.4 1.4 0 0 1-.8 2.1 1.4 1.4 0 0 1-1.8-1.4h.3a1.15 1.15 0 0 1 1.6-1.1 1.15 1.15 0 0 1 .3 2 1.15 1.15 0 0 1-1.9-.6v-.3h-.3z" fill-rule="evenodd"/>
<path d="M181 131.9a1.4 1.4 0 0 1 2.2 .2 1.4 1.4 0 0 1-.8 2.1 1.4 1.4 0 0 1-1.8-1.4h.2a1.15 1.15 0 0 1 1.7-1 1.15 1.15 0 0 1 .2 1.9 1.15 1.15 0 0 1-1.8-.6l-.1-.3h-.2z" fill-rule="evenodd"/>
<path d="M54.5 143.8a.64 .64 0 0 1 1.1 .2 .64 .64 0 0 1-.4 .9 .64 .64 0 0 1-.8-.6h.1a.5 .5 0 0 1 .7-.4 .5 .5 0 0 1 .1 .8 .5 .5 0 0 1-.8-.2v-.2h-.1z" fill-rule="evenodd"/>
<path d="M54.5 146.4a.64 .64 0 0 1 1.1 .1 .64 .64 0 0 1-.4 .9 .64 .64 0 0 1-.8-.6h.1a.5 .5 0 0 1 .7-.4 .5 .5 0 0 1 .1 .8 .5 .5 0 0 1-.8-.2v-.2h-.1z" fill-rule="evenodd"/>
<path d="M54.5 148.9a.64 .64 0 0 1 1.1 .1 .64 .64 0 0 1-.4 1 .64 .64 0 0 1-.8-.6h.1a.5 .5 0 0 1 .7-.4 .5 .5 0 0 1 .1 .8 .5 .5 0 0 1-.8-.3v-.1h-.1z" fill-rule="evenodd"/>
<path d="M54.5 151.5a.64 .64 0 0 1 1.1 .1 .64 .64 0 0 1-.4 .9 .64 .64 0 0 1-.8-.6h.1a.49 .49 0 0 1 .7-.4 .49 .49 0 0 1 .1 .8 .49 .49 0 0 1-.8-.2l-.1-.2z" fill-rule="evenodd"/>
<path d="M54.5 156.5a.64 .64 0 0 1 1.1 .2 .64 .64 0 0 1-.4 .9 .64 .64 0 0 1-.8-.6h.1a.49 .49 0 0 1 .7-.4 .49 .49 0 0 1 .1 .8 .49 .49 0 0 1-.8-.3l-.1-.1z" fill-rule="evenodd"/>
<path d="M54.5 159.1a.64 .64 0 0 1 1.1 .1 .64 .64 0 0 1-.4 .9 .64 .64 0 0 1-.8-.6h.1a.49 .49 0 0 1 .7-.4 .49 .49 0 0 1 .1 .8 .49 .49 0 0 1-.8-.2l-.1-.2z" fill-rule="evenodd"/>
<path d="M81.6 148.5l.5-.3 .5-.1v2.5a1.26 1.26 0 0 1-1.2-.7 1.26 1.26 0 0 1 .2-1.4z" fill-rule="evenodd"/>
<path d="M83.3 148.1a1.27 1.27 0 0 1 1.3 1.3 1.27 1.27 0 0 1-1.3 1.2z" fill-rule="evenodd"/>
<path d="M132.7 152.2a1.4 1.4 0 0 1 2.2 .2 1.4 1.4 0 0 1-.8 2.1 1.4 1.4 0 0 1-1.8-1.3h.3a1.15 1.15 0 0 1 1.6-1.1 1.15 1.15 0 0 1 .3 1.9 1.15 1.15 0 0 1-1.9-.5v-.3h-.3z" fill-rule="evenodd"/>
<path d="M163.2 152.2a1.4 1.4 0 0 1 2.2 .2 1.4 1.4 0 0 1-.8 2.1 1.4 1.4 0 0 1-1.8-1.3h.3a1.15 1.15 0 0 1 1.6-1.1 1.15 1.15 0 0 1 .3 1.9 1.15 1.15 0 0 1-1.9-.5v-.3h-.3z" fill-rule="evenodd"/>
<path d="M181 149.7a1.39 1.39 0 0 1 2.2 .2 1.39 1.39 0 0 1-.8 2.1 1.39 1.39 0 0 1-1.8-1.4h.2a1.15 1.15 0 0 1 1.7-1 1.15 1.15 0 0 1 .2 1.9 1.15 1.15 0 0 1-1.8-.6l-.1-.3h-.2z" fill-rule="evenodd"/>
<path d="M54.5 161.6a.64 .64 0 0 1 1.1 .1 .64 .64 0 0 1-.4 1 .64 .64 0 0 1-.8-.6h.1a.49 .49 0 0 1 .7-.5 .49 .49 0 0 1 .1 .9 .49 .49 0 0 1-.8-.3l-.1-.1z" fill-rule="evenodd"/>
<path d="M54.5 164.1a.64 .64 0 0 1 1.1 .1 .64 .64 0 0 1-.4 1 .64 .64 0 0 1-.8-.6h.1a.49 .49 0 0 1 .7-.4 .49 .49 0 0 1 .1 .8 .49 .49 0 0 1-.8-.2l-.1-.2z" fill-rule="evenodd"/>
<path d="M81.6 161.2l.5-.4h.5v2.5a1.26 1.26 0 0 1-1.2-.7 1.26 1.26 0 0 1 .2-1.4z" fill-rule="evenodd"/>
<path d="M83.3 160.8a1.27 1.27 0 0 1 1.3 1.3 1.27 1.27 0 0 1-1.3 1.2z" fill-rule="evenodd"/>
<circle cx="88" cy="73.2" r=".51"/>
<circle cx="98.2" cy="73.2" r=".51"/>
<circle cx="113.4" cy="75.7" r=".51"/>
<circle cx="128.7" cy="73.2" r=".51"/>
<circle cx="143.9" cy="75.7" r=".51"/>
<circle cx="159.1" cy="75.7" r=".51"/>
<circle cx="169.3" cy="75.7" r=".51"/>
<circle cx="253.1" cy="68.1" r=".51"/>
<circle cx="34.7" cy="98.6" r=".51"/>
<circle cx="34.7" cy="88.4" r=".51"/>
<circle cx="34.7" cy="85.9" r=".51"/>
<circle cx="37.2" cy="96" r=".51"/>
<circle cx="37.2" cy="93.5" r=".51"/>
<circle cx="37.2" cy="80.8" r=".51"/>
<circle cx="37.2" cy="83.3" r=".51"/>
<circle cx="47.4" cy="93.5" r=".51"/>
<circle cx="47.4" cy="80.8" r=".51"/>
<circle cx="88" cy="85.9" r=".51"/>
<circle cx="184.5" cy="83.3" r=".51"/>
<circle cx="253.1" cy="85.9" r=".51"/>
<circle cx="34.7" cy="113.8" r=".51"/>
<circle cx="34.7" cy="101.1" r=".51"/>
<circle cx="34.7" cy="111.3" r=".51"/>
<circle cx="37.2" cy="106.2" r=".51"/>
<circle cx="37.2" cy="108.7" r=".51"/>
<circle cx="47.4" cy="106.2" r=".51"/>
<circle cx="116" cy="108.7" r=".51"/>
<circle cx="128.7" cy="101.1" r=".51"/>
<circle cx="143.9" cy="103.7" r=".51"/>
<circle cx="159.1" cy="101.1" r=".51"/>
<circle cx="174.4" cy="103.7" r=".51"/>
<circle cx="184.5" cy="103.7" r=".51"/>
<circle cx="204.9" cy="111.3" r=".51"/>
<circle cx="55" cy="139.2" r=".51"/>
<circle cx="77.9" cy="131.6" r=".51"/>
<circle cx="88" cy="131.6" r=".51"/>
<circle cx="116" cy="124" r=".51"/>
<circle cx="116" cy="136.7" r=".51"/>
<circle cx="133.7" cy="134.1" r=".51"/>
<circle cx="164.2" cy="134.1" r=".51"/>
<circle cx="194.7" cy="139.2" r=".51"/>
<circle cx="194.7" cy="136.7" r=".51"/>
<circle cx="209.9" cy="139.2" r=".51"/>
<circle cx="55" cy="151.9" r=".51"/>
<circle cx="77.9" cy="144.3" r=".51"/>
<circle cx="77.9" cy="157" r=".51"/>
<circle cx="80.4" cy="144.3" r=".51"/>
<circle cx="88" cy="144.3" r=".51"/>
<circle cx="88" cy="157" r=".51"/>
<circle cx="133.7" cy="149.4" r=".51"/>
<circle cx="138.8" cy="141.7" r=".51"/>
<circle cx="156.6" cy="141.7" r=".51"/>
<circle cx="164.2" cy="141.7" r=".51"/>
<circle cx="164.2" cy="149.4" r=".51"/>
<circle cx="171.8" cy="141.7" r=".51"/>
<circle cx="194.7" cy="144.3" r=".51"/>
<circle cx="194.7" cy="141.7" r=".51"/>
<circle cx="194.7" cy="146.8" r=".51"/>
<circle cx="209.9" cy="144.3" r=".51"/>
<circle cx="209.9" cy="141.7" r=".51"/>
<circle cx="55" cy="164.6" r=".51"/>
</g>
<path d="M100.7 70.6l10.2 5.1-10.2 5.1zM131.2 70.6l10.2 5.1-10.2 5.1zM131.2 98.6l10.2 5.1-10.2 5zM161.7 98.6l10.1 5.1-10.1 5zM198.5 134.1h7.6v15.3h-7.6z" fill="none" stroke="#000" stroke-width=".42"/>
<path d="M199.8 139.2h1.2M199.8 136.7h1.2M203.6 139.2h1.3M203.6 136.7h1.3M199.8 141.7h1.2M199.8 146.8h1.2M199.8 144.3h1.2M203.6 141.7h1.3M203.6 146.8h1.3M203.6 144.3h1.3" fill="none" stroke="#000" stroke-width=".61"/>
<text font-size="7.2" x="110.9" y="42.7">ABC V1.1</text>
<g font-size="3">
<text x="4.2" y="199">CC-BY-SA</text>
<text x="4.2" y="202.6">VÁCLAV PELOUŠEK</text>
<text x="4.2" y="206.2">BASTL-INSTRUMENTS.COM</text>
</g>
<g font-size="2.5">
<text x="220.1" y="52.9">CONNECTION BETWEEN BOARDS</text>
<text x="235.3" y="60">JP1</text>
<text x="103.1" y="61.5">10k</text>
<text x="132.2" y="61.5">100k</text>
<text x="213.3" y="61.4">A-C_OUT_T</text>
<text x="254.6" y="63.9">A-C_IN_T</text>
<text x="82.8" y="71.7">10k</text>
<text x="91.5" y="71.7" transform="rotate(-90 91.5 71.7)">1-3_IN_U</text>
<text x="96.5" y="71.7" transform="rotate(-90 96.5 71.7)">1-3_IN_D</text>
<text x="104.2" y="66.3">R2</text>
<text x="134.7" y="66.3">R8</text>
<text x="160.2" y="68.4">CV_ABC</text>
<text x="213.3" y="66.5">D-F_OUT_T</text>
<text x="215.5" y="71.5">D-F_IN_T</text>
<text x="37" y="75.4">C10</text>
<text x="37.1" y="78">10u</text>
<text x="83.9" y="76.5">R9</text>
<text x="117" y="74.2">100k</text>
<text x="155.2" y="74.2">1k</text>
<text x="172.7" y="74.2" transform="rotate(-90 172.7 74.2)">1-3_OUT_D</text>
<text x="177.8" y="74.2" transform="rotate(-90 177.8 74.2)">1-3_OUT_U</text>
<text x="184.5" y="74.2">OUT_A-C</text>
<text x="235.3" y="77.7">JP2</text>
<text x="250.5" y="73.2">GND</text>
<text x="26.7" y="79.3">IN_A</text>
<text x="107.3" y="82.6">TL074</text>
<text x="107.3" y="80.4">IC3A</text>
<text x="119.4" y="79">R7</text>
<text x="138.8" y="82.3">TL074</text>
<text x="138.8" y="80.2">IC3B</text>
<text x="153.6" y="79">R13</text>
<text x="159" y="79.8">C16</text>
<text x="159.2" y="82.1">10u</text>
<text x="213.2" y="79.1">A-C_OUT_B</text>
<text x="254.6" y="81.7">A-C_IN_B</text>
<text x="48.7" y="85.9">CV_A</text>
<text x="61.3" y="85.5">VOLUME_A</text>
<text x="82.8" y="84.4">10k</text>
<text x="83.9" y="89.2">R1</text>
<text x="213.2" y="84.2">D-F_OUT_B</text>
<text x="215.5" y="89.3">D-F_IN_B</text>
<text x="26.7" y="92">IN_B</text>
<text x="43.1" y="92.7">10u</text>
<text x="43.3" y="90.2">C11</text>
<text x="133.6" y="92">10k</text>
<text x="162.7" y="92">100k</text>
<text x="250.5" y="91">GND</text>
<text x="48.4" y="98.8">CV_B</text>
<text x="61.5" y="98.2">VOLUME_B</text>
<text x="82.8" y="97">10k</text>
<text x="83.9" y="101.8">R3</text>
<text x="121.9" y="99.6" transform="rotate(-90 121.9 99.6)">4-6_IN_U</text>
<text x="127" y="99.6" transform="rotate(-90 127 99.6)">4-6_IN_D</text>
<text x="133.3" y="96.8">R10</text>
<text x="163.8" y="96.8">R12</text>
<text x="186.7" y="101.1">10u</text>
<text x="186.9" y="98.3">C6</text>
<text x="26.7" y="104.7">IN_C</text>
<text x="43.1" y="105.1">10u</text>
<text x="43.3" y="102.6">C12</text>
<text x="110.7" y="107.2">10k</text>
<text x="147.4" y="102.1">100k</text>
<text x="148.5" y="106.9">R11</text>
<text x="169.3" y="107.8">IC3C</text>
<text x="179" y="106.9">R14</text>
<text x="180.6" y="102.1">1k</text>
<text x="195.6" y="102.1" transform="rotate(-90 195.6 102.1)">4-6_OUT_D</text>
<text x="200.7" y="102.1" transform="rotate(-90 200.7 102.1)">4-6_OUT_U</text>
<text x="204.8" y="102.1">OUT_D-F</text>
<text x="48.7" y="111.3">CV_C</text>
<text x="65.3" y="111.6">VOLUME_C</text>
<text x="110.4" y="112">R15</text>
<text x="138.3" y="110.3">TL074</text>
<text x="138.6" y="108.1">IC3D</text>
<text x="169.3" y="110.3">TL074</text>
<text x="186.2" y="112.8">CV_DEF</text>
<text x="67" y="118.6">NORMALIZE</text>
<text x="54.5" y="122.9" transform="rotate(-90 54.5 122.9)">JP7</text>
<text x="65.9" y="121.2">A-C_TO_D-F</text>
<text x="110.7" y="122.4">10k</text>
<text x="161.7" y="121.4">POWER SECTION</text>
<text x="46.8" y="130.1">IN_D</text>
<text x="82.7" y="126.2">C13</text>
<text x="82.8" y="128.8">10u</text>
<text x="94.6" y="129.2">VOLUME_D</text>
<text x="111.8" y="127.2">R4</text>
<text x="131.2" y="128.4">+12V</text>
<text x="161.7" y="128.4">+12V</text>
<text x="179.4" y="130.9">+12V</text>
<text x="71.3" y="135.6">CV_D</text>
<text x="110.7" y="135.1">10k</text>
<text x="139.4" y="136.3">100n</text>
<text x="149.6" y="136.3">100n</text>
<text x="165.3" y="136.2">C1</text>
<text x="171.6" y="133.6" transform="rotate(-90 171.6 133.6)">D2</text>
<text x="184.5" y="134.6">F2</text>
<text x="195" y="132.8">POWER_CON</text>
<text x="47.1" y="142.8">IN_E</text>
<text x="84.7" y="139.9">C14</text>
<text x="84.8" y="142.2">10u</text>
<text x="94.9" y="141.9">VOLUME_E</text>
<text x="111.8" y="139.9">R5</text>
<text x="139.5" y="143.9">100n</text>
<text x="139.5" y="141.4">C5</text>
<text x="149.6" y="143.9">100n</text>
<text x="152.2" y="141.4">C2</text>
<text x="165.3" y="143.8">C3</text>
<text x="165.4" y="141.3">10u</text>
<text x="175.2" y="140.7" transform="rotate(-90 175.2 140.7)">1N4007</text>
<text x="178.9" y="141.2">PTC_100mA</text>
<text x="71.4" y="148.6">CV_E</text>
<text x="110.7" y="147.8">10k</text>
<text x="139.5" y="149">C4</text>
<text x="152.2" y="149">C8</text>
<text x="165.3" y="148.9">10u</text>
<text x="171.1" y="145" transform="rotate(-90 171.1 145)">D1</text>
<text x="184.8" y="144.8">F1</text>
<text x="47.2" y="155.4">IN_F</text>
<text x="84" y="154.9">10u</text>
<text x="84.2" y="152.6">C15</text>
<text x="95" y="154.6">VOLUME_F</text>
<text x="111.8" y="152.6">R6</text>
<text x="175.2" y="151.6" transform="rotate(-90 175.2 151.6)">1N4007</text>
<text x="178.8" y="154">-12V</text>
<text x="184" y="151.4">PTC_100mA</text>
<text x="201.1" y="151.9">JP3</text>
<text x="71.7" y="161.3">CV_F</text>
<text x="130.6" y="156.6">-12V</text>
<text x="161" y="156.6">-12V</text>
</g>
<g font-size="2.1">
<text x="69.9" y="75.9" transform="rotate(-90 69.9 75.9)">2</text>
<text x="99.2" y="72.8">2</text>
<text x="99.2" y="77.9">3</text>
<text x="111.2" y="75.4">1</text>
<text x="129.7" y="72.8">6</text>
<text x="129.7" y="77.9">5</text>
<text x="141.7" y="75.4">7</text>
<text x="66.2" y="80.4">3</text>
<text x="71" y="81.8" transform="rotate(-90 71 81.8)">2</text>
<text x="73.1" y="80.4">1</text>
<text x="69.9" y="88.6" transform="rotate(-90 69.9 88.6)">2</text>
<text x="66.2" y="93.1">3</text>
<text x="71" y="94.5" transform="rotate(-90 71 94.5)">2</text>
<text x="73.1" y="93.1">1</text>
<text x="69.9" y="101.3" transform="rotate(-90 69.9 101.3)">2</text>
<text x="128.5" y="100.8">13</text>
<text x="160.2" y="100.8">9</text>
<text x="66.2" y="105.8">3</text>
<text x="71" y="107.1" transform="rotate(-90 71 107.1)">2</text>
<text x="73.1" y="105.8">1</text>
<text x="128.5" y="105.8">12</text>
<text x="141.7" y="103.3">14</text>
<text x="159" y="105.8">10</text>
<text x="172.2" y="103.3">8</text>
<text x="89" y="131.2">3</text>
<text x="92.8" y="126.7" transform="rotate(-90 92.8 126.7)">2</text>
<text x="96" y="131.2">1</text>
<text x="93.9" y="132.5" transform="rotate(-90 93.9 132.5)">2</text>
<text x="133.4" y="136.9" transform="rotate(-90 133.4 136.9)">4</text>
<text x="195.1" y="136.3">10</text>
<text x="207.2" y="136.3">9</text>
<text x="89" y="143.9">3</text>
<text x="92.8" y="139.4" transform="rotate(-90 92.8 139.4)">2</text>
<text x="96" y="143.9">1</text>
<text x="196.3" y="138.8">8</text>
<text x="196.3" y="141.4">6</text>
<text x="196.3" y="143.9">4</text>
<text x="207.2" y="138.8">7</text>
<text x="207.2" y="141.4">5</text>
<text x="207.2" y="143.9">3</text>
<text x="93.9" y="145.2" transform="rotate(-90 93.9 145.2)">2</text>
<text x="133.4" y="148.9" transform="rotate(-90 133.4 148.9)">11</text>
<text x="196.3" y="146.5">2</text>
<text x="207.2" y="146.5">1</text>
<text x="92.8" y="152.1" transform="rotate(-90 92.8 152.1)">2</text>
<text x="89" y="156.6">3</text>
<text x="93.9" y="157.9" transform="rotate(-90 93.9 157.9)">2</text>
<text x="96" y="156.6">1</text>
</g>
<g font-size="2">
<text x="236.1" y="62.8">1</text>
<text x="236.1" y="65.3">3</text>
<text x="243.7" y="62.8">2</text>
<text x="243.7" y="65.3">4</text>
<text x="236.1" y="67.8">5</text>
<text x="243.7" y="67.8">6</text>
<text x="236.1" y="80.5">1</text>
<text x="236.1" y="83.1">3</text>
<text x="243.7" y="80.5">2</text>
<text x="243.7" y="83.1">4</text>
<text x="236.1" y="85.6">5</text>
<text x="243.7" y="85.6">6</text>
<text x="57.3" y="118.1" transform="rotate(-90 57.3 118.1)">2</text>
<text x="59.8" y="118.1" transform="rotate(-90 59.8 118.1)">4</text>
<text x="62.4" y="118.1" transform="rotate(-90 62.4 118.1)">6</text>
<text x="57.3" y="125.7" transform="rotate(-90 57.3 125.7)">1</text>
<text x="59.8" y="125.7" transform="rotate(-90 59.8 125.7)">3</text>
<text x="62.4" y="125.7" transform="rotate(-90 62.4 125.7)">5</text>
</g>
<g font-size="1.8">
<text x="164.6" y="75.1">+</text>
<text x="38.1" y="82.7">+</text>
<text x="38.1" y="95.3">+</text>
<text x="190" y="103.1">+</text>
<text x="38.1" y="108">+</text>
<text x="81.3" y="133.4">+</text>
<text x="163.6" y="136.3" transform="rotate(-90 163.6 136.3)">+</text>
<text x="163.6" y="143.9" transform="rotate(-90 163.6 143.9)">+</text>
<text x="81.3" y="146.1">+</text>
<text x="81.3" y="158.8">+</text>
</g>
</svg>
